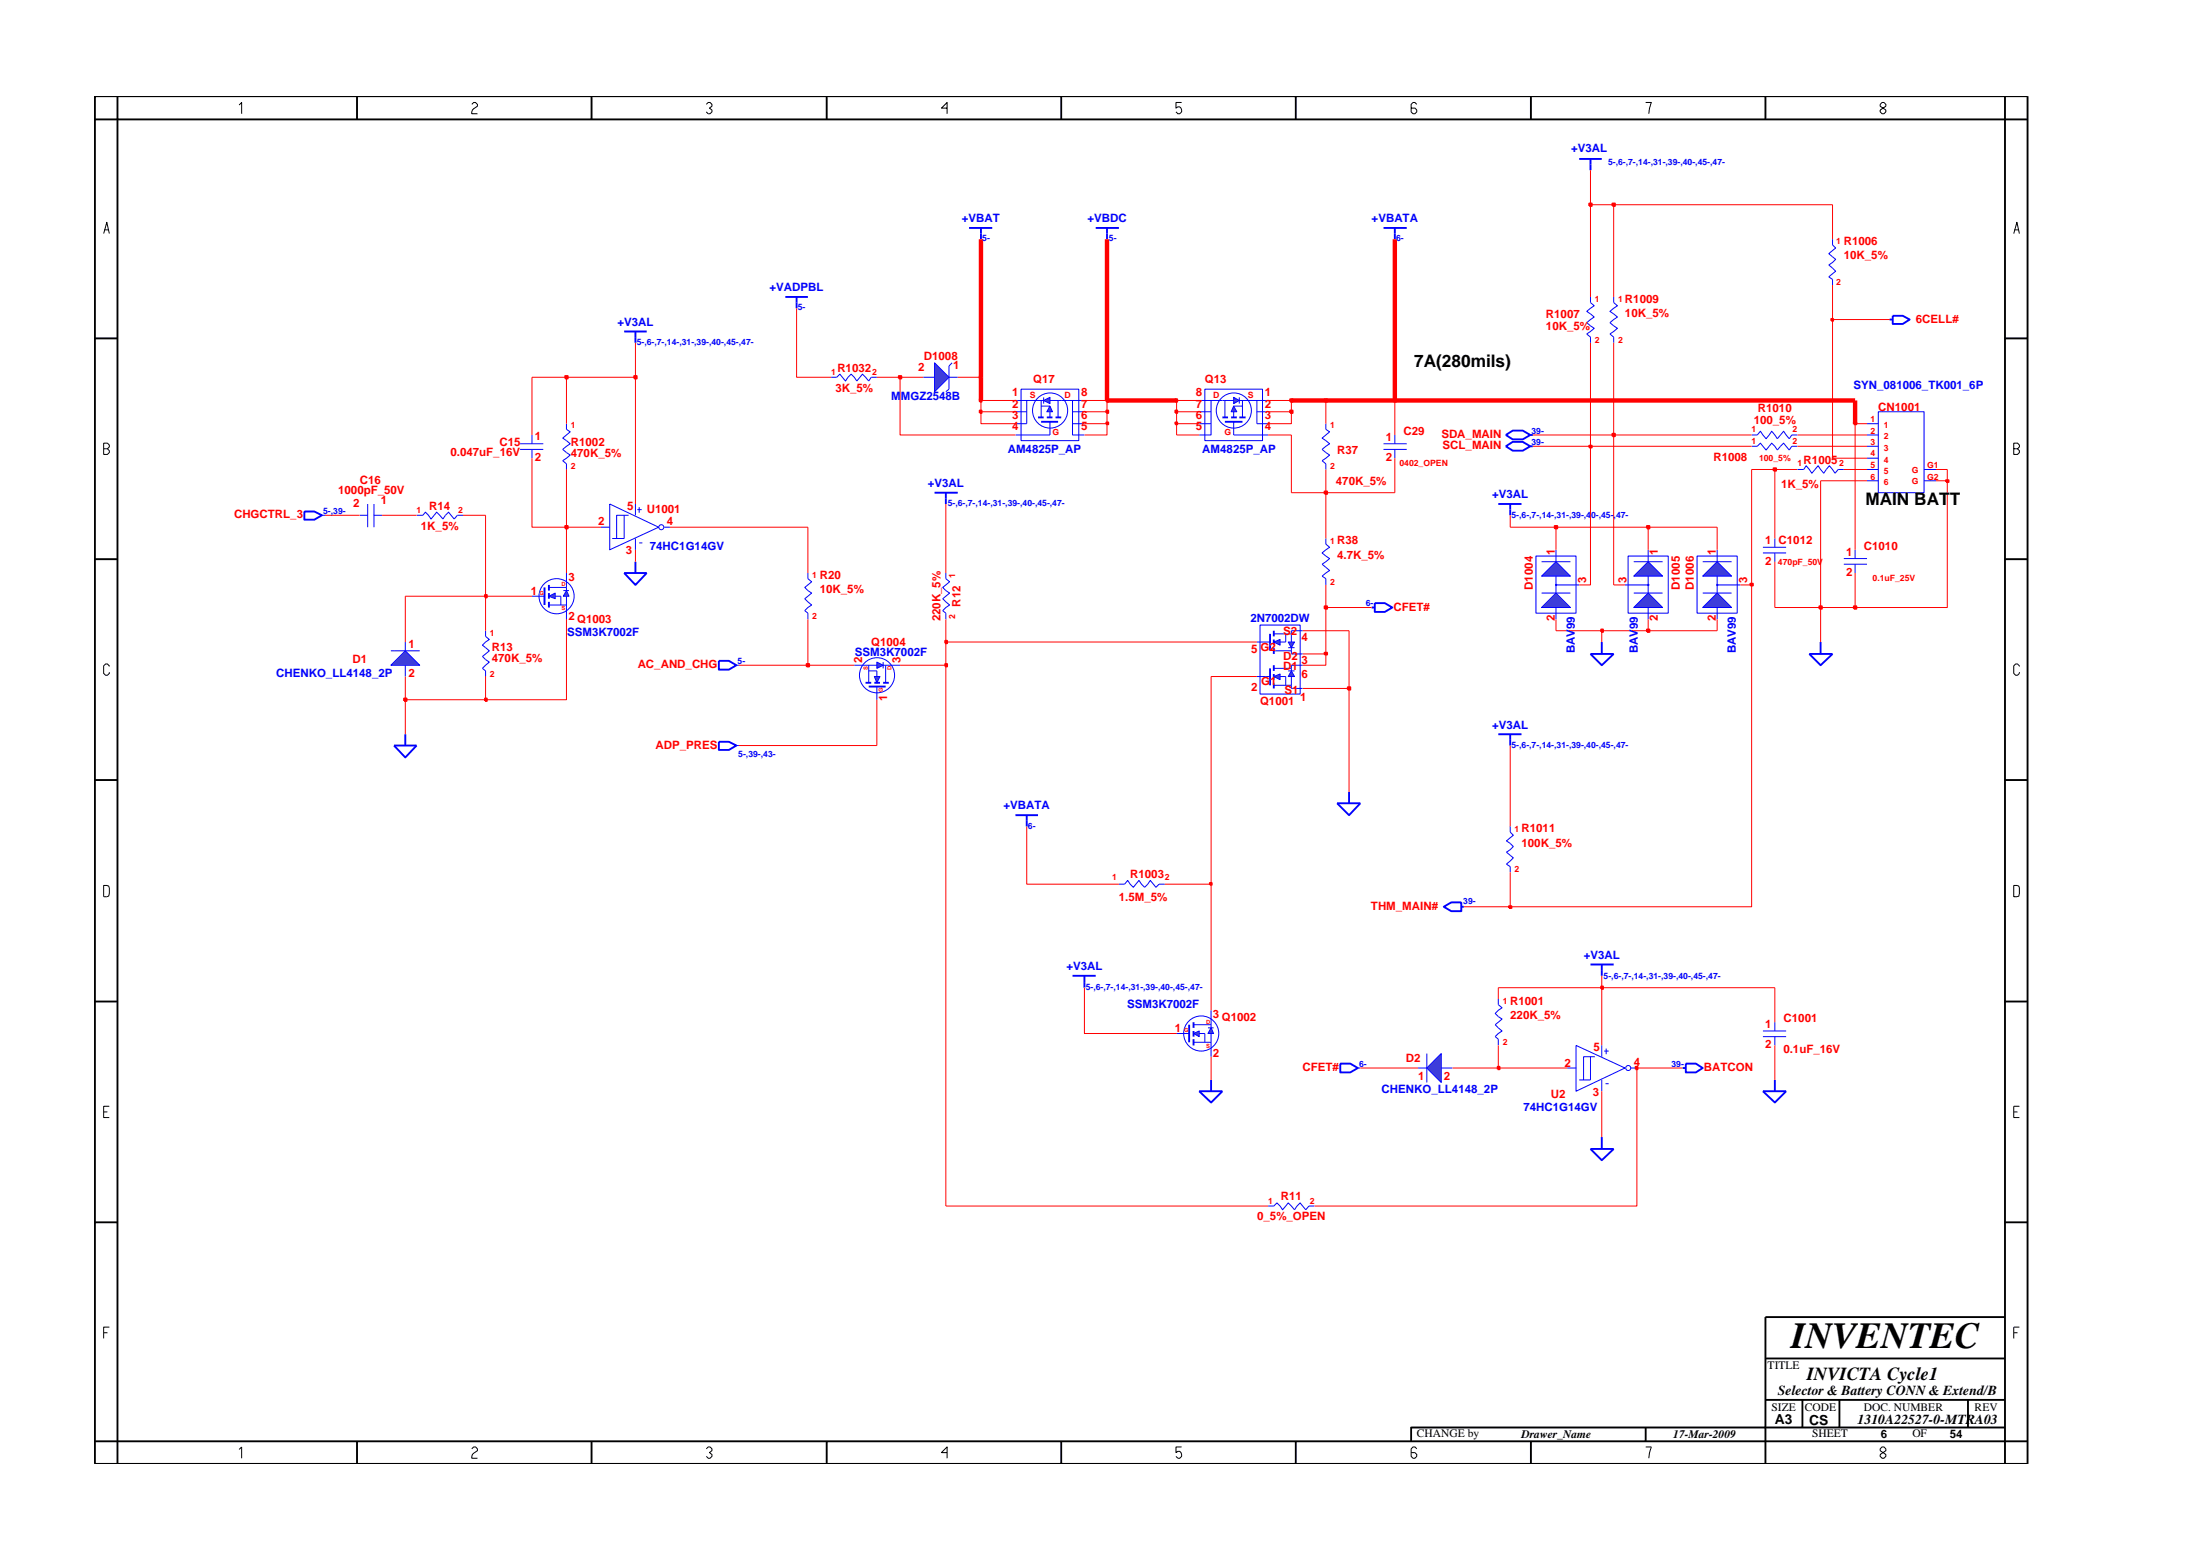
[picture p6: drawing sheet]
<svg xmlns="http://www.w3.org/2000/svg" width="297mm" height="210mm" viewBox="0 0 297 210" stroke-linecap="round" stroke-linejoin="round" font-family="sans-serif">
<path d="M210.1 75.8l1.9 2h-3.9z" fill="#3c3cc8"/>
<path d="M208.1 75.8h3.9M210.1 75.8l1.9 2h-3.9zM210.1 74.2v1.6M210.1 77.8v1.1" fill="none" stroke="#00f" stroke-width=".14"/>
<path d="M210.1 80l1.9 2h-3.9z" fill="#3c3cc8"/>
<path d="M207.4 75h5.4v7.7h-5.4zM213.2 78.9h-3.1v1.1M208.1 80h3.9M210.1 80l1.9 2h-3.9zM210.1 82v1.6" fill="none" stroke="#00f" stroke-width=".14"/>
<circle cx="210.1" cy="78.9" r=".08" fill="#3c3cc8"/>
<g fill="none" stroke="#00f" stroke-width=".14">
<path d="M186.8 59.9h3.1M188.3 58.7v1.2M48.5 69.5h1.1M49.6 68v3.1M50.5 69.5h1.1M50.5 68v3.1M186.8 60.6h3.1M188.3 60.6v1.2M236.5 60.2h.8l.4-.4 .7 .9 .8-.9 .8 .9 .8-.9 .8 .9 .3-.5h.8M242.7 63.4h.8l.4-.5 .7 1 .9-1 .7 1 .8-1 .8 1 .4-.5h.7M99.4 100.6h.4M202.3 134.8v.8l.5 .4-.9 .8 .9 .7-.9 .8 .9 .8-.9 .8 .4 .3v.9"/>
<path d="M191.5 144.1h1.1M192.6 142.2v3.9M194.6 144.1h1.5M211.6 144.1h1.2M212.8 141.1l6.6 3-6.6 3.2zM214.7 142.6v3.1h-.9M215.3 142.6h-1.5v3.1h-.6M216.3 141.1v1.5M216.3 145.7v1.6M216.6 141.8h.6M216.8 146.2h.4M216.9 141.5v.8"/>
<path d="M220.2 144.1h.8"/>
<circle cx="210.1" cy="78.9" r=".08"/>
<circle cx="219.8" cy="144.1" r=".34"/>
</g>
<g fill="none" stroke="#00f" stroke-width=".25">
<path d="M130.8 30.8h3.2M132.4 30.8v1.5M147.9 30.8h3.2M149.5 30.8v1.5M106 40.1h3.1M107.6 40.1v1.5M84.3 77.3h3l-1.5 1.6zM85.8 75.8v1.5M203.3 60.2l.9-.6h1.4l1 .6-1 .6h-1.4zM206.6 60.2h.4M97.1 100.1h1.3l1 .5-1 .6h-1.3zM194.9 122.4l1-.6h1.4v1.2h-1.4z"/>
<path d="M197.3 122.4h.3M214.7 155.1h3.2l-1.6 1.5zM216.3 153.4v1.7"/>
</g>
<path d="M194.6 142.2v3.9l-2-2z" fill="#3c3cc8"/>
<path d="M56.2 69.5h.9l.3-.4 .8 .9 .8-.9 .8 .9 .8-.9 .7 .9 .5-.5h.7M71.8 80.5h1.7M194.6 142.2v3.9l-2-2z" fill="none" stroke="#00f" stroke-width=".14"/>
<path d="M73.5 79.3v2.3M126.2 66.5h3.1M127.7 66.5v1.5" fill="none" stroke="#00f" stroke-width=".25"/>
<path d="M76.5 79.7l.3 .8h-.7z" fill="#3c3cc8"/>
<path d="M76.1 79.7h.7M76.5 79.7l.3 .8h-.7z" fill="none" stroke="#00f" stroke-width=".14"/>
<path d="M74.1 80.5l.9-.5v.8z" fill="#3c3cc8"/>
<g fill="none" stroke="#00f" stroke-width=".14">
<path d="M112.2 50.9h.8l.4-.4 .8 .9 .7-.9 .8 .9 .7-.9 .9 .9 .3-.5h.8M124.7 50.9h1.5M128.1 50.9h1.2M128.6 49l-.5 .4v3.1l-.4 .4M179 57.2v.7l.5 .4-1 .8 1 .8-1 .7 1 .8-1 .8 .5 .4v.8M74.1 79.3h2.4M76.5 77.3v2.4M127.7 77.3v.8l.5 .4-.9 .8 .9 .7-.9 .8 .9 .8-.9 .8 .4 .3v.9M65.6 85.1v.8l.5 .4-1 .8 1 .7-1 .8 1 .8-1 .8 .5 .3v.8M74.1 80.5l.9-.5v.8zM74.1 81.6h2.4M75 80.5h.7v1.1"/>
<path d="M76.5 80.5v3.1"/>
<circle cx="75.1" cy="80.5" r="2.37"/>
</g>
<path d="M74.1 78.9v.8M202.3 68h3.1M203.9 68v1.5M74.1 80v.8M74.1 81.2v.8M238 147.3h3.2l-1.6 1.5zM239.6 145.7v1.6" fill="none" stroke="#00f" stroke-width=".25"/>
<path d="M126.2 49l1.9 1.9-1.9 2z" fill="#3c3cc8"/>
<g fill="none" stroke="#00f" stroke-width=".14">
<path d="M126.2 49l1.9 1.9-1.9 2zM81.1 71.1h1.2M82.3 68l6.6 3.1-6.6 3.1zM84.3 69.5v3.2h-1M84.9 69.5h-1.6v3.2h-.6M85.8 68v1.5M85.8 72.7v1.5M86 68.8h.6M86.3 68.4v.8M86.3 73.3h.4M89.7 71.1h.8M99.4 89.8h.4"/>
<path d="M118.4 92.7v1.7"/>
<circle cx="89.3" cy="71.1" r=".34"/>
</g>
<path d="M97.1 89.2h1.3l1 .6-1 .6h-1.3zM117.3 92.7h2.3" fill="none" stroke="#00f" stroke-width=".25"/>
<path d="M118.4 89.4l.8 .4-.8 .4z" fill="#3c3cc8"/>
<path d="M118.4 89.4l.8 .4-.8 .4zM119.2 89.4v.8" fill="none" stroke="#00f" stroke-width=".14"/>
<path d="M118.1 91.3h.7l-.4 .8z" fill="#3c3cc8"/>
<g fill="none" stroke="#00f" stroke-width=".14">
<path d="M76.5 57.2v.7l.5 .4-1 .8 1 .8-1 .7 1 .8-1 .8 .5 .4v.8M141.8 56.9v1.8M217.9 40.1v.7l.5 .5-1 .7 1 .8-1 .7 1 .8-1 .8 .5 .4v.8M43.5 69.5h.4M109.1 77.3v.8l.5 .4-.9 .8 .9 .7-.9 .8 .9 .8-.9 .8 .4 .3v.9M248.9 75.4h3.2M248.9 76.1h3.2M250.5 74.2v1.2M250.5 76.1v1.2M115.3 89.8h3.1M117.3 89.8v2.3M117.3 90.5h1.1v.8"/>
<path d="M118.1 91.3h.7l-.4 .8zM119.2 89.8h2.3M119.6 89.8v2.3M203.9 111.5v.8l.4 .4-.9 .8 .9 .7-.9 .8 .9 .8-.9 .8 .5 .4v.7M183.3 144.1h.4M171.2 162.8h.8l.4-.5 .8 1 .7-1 .9 1 .7-1 .8 1 .4-.5h.8"/>
<circle cx="118.4" cy="91.1" r="2.37"/>
</g>
<g fill="none" stroke="#00f" stroke-width=".25">
<path d="M140.6 56.9h2.3M255.1 43.1h.5M255.6 42.6h1.3l.9 .5-.9 .6h-1.3zM41.1 69h1.3l1.1 .5-1.1 .6h-1.3zM116.9 92.1h.7M118.1 92.1h.7M119.2 92.1h.8M185.2 82h.4M185.6 81.4h1.4l1 .6-1 .6h-1.4zM202.3 99.1h3.1M203.9 99.1v1.5M244.3 88.3h3.1l-1.6 1.5z"/>
<path d="M245.8 86.6v1.7M180.5 108.4h3.2l-1.6 1.6zM182.1 106.9v1.5M214.7 130.2h3.2M216.3 130.2v1.5M181 143.5h1.3l1 .6-1 .6h-1.3z"/>
</g>
<path d="M140.9 54l.9-.4v.9z" fill="#3c3cc8"/>
<path d="M140.9 54l.9-.4v.9zM140.9 53.6v.9" fill="none" stroke="#00f" stroke-width=".14"/>
<path d="M141.8 54.8l.3 .8h-.8z" fill="#3c3cc8"/>
<g fill="none" stroke="#00f" stroke-width=".14">
<path d="M247.4 32.3v.7l.4 .5-.9 .7 .9 .8-.9 .8 .9 .8-.9 .8 .5 .3v.8M137.1 54h3.8M137.1 55.6h1.5M137.1 58.7h4.7M137.9 52.5h7.8v7h-7.8zM138.6 54v3.2h-1.5M140.6 54v2.3M140.6 54.8h1.2M141.8 54.8l.3 .8h-.8zM141.8 54h4.6M141.8 55.6v.7M142.9 54v2.3"/>
<path d="M144.8 57.2h1.6M144.8 54v4.7h1.6M144.8 55.6h1.6M166.6 56.9v1.8M214.7 40.1v.7l.6 .5-1.1 .7 1.1 .8-1.1 .7 1.1 .8-1.1 .8 .5 .4v.8M238 139.9h3.2M238 139.1h3.2M239.6 138v1.1M239.6 139.9v1.2"/>
<circle cx="141.8" cy="55.4" r="2.37"/>
</g>
<path d="M140.2 56.3h.7M141.3 56.3h.8M142.5 56.3h.8M165.4 56.9h2.4" fill="none" stroke="#00f" stroke-width=".25"/>
<path d="M166.6 53.6l.7 .4-.7 .5z" fill="#3c3cc8"/>
<path d="M166.6 53.6l.7 .4-.7 .5zM167.3 53.6v.9" fill="none" stroke="#00f" stroke-width=".14"/>
<path d="M166.6 54.8l.4 .8h-.8z" fill="#3c3cc8"/>
<g fill="none" stroke="#00f" stroke-width=".14">
<path d="M161.9 55.6h1.6M161.9 57.2h1.6M161.9 54h4.7M162.7 52.5h7.8v7h-7.8zM163.5 54v4.7h-1.6M165.4 54v2.3M166.6 54.8h1.2M166.6 54.8l.4 .8h-.8zM166.6 55.6v.7M166.6 58.7h4.6M167.3 54h3.9M167.8 54v2.3"/>
<path d="M169.7 54v3.2h1.5M169.7 55.6h1.5M52.8 87.8h3.9M54.7 86.6v1.2M54.7 89.8v1.5"/>
<circle cx="166.6" cy="55.4" r="2.37"/>
</g>
<path d="M213.2 21.4h3.1M214.7 21.4v1.6M165 56.3h.8M166.2 56.3h.8M167.3 56.3h.9" fill="none" stroke="#00f" stroke-width=".25"/>
<path d="M52.8 89.8l1.9-2 2 2z" fill="#3c3cc8"/>
<path d="M238 74.6h3.2M238 73.9h3.2M239.6 72.7v1.2M239.6 74.6v1.2M52.8 89.8l1.9-2 2 2z" fill="none" stroke="#00f" stroke-width=".14"/>
<path d="M186.8 30.8h3.1M188.3 30.8v1.5M84.3 44.7h3M85.8 44.7v1.6M203.3 58.7l.9-.6h1.4l1 .6-1 .6h-1.4zM206.6 58.7h.4M54.7 99.1v1.5M53.2 100.6h3l-1.5 1.6zM137.1 110h3.1M138.6 110v1.5" fill="none" stroke="#00f" stroke-width=".25"/>
<path d="M231.8 75.8l2 2h-3.9z" fill="#3c3cc8"/>
<path d="M229.9 75.8h3.9M231.8 75.8l2 2h-3.9zM231.8 74.2v1.6M231.8 77.8v1.1" fill="none" stroke="#00f" stroke-width=".14"/>
<path d="M231.8 80l2 2h-3.9z" fill="#3c3cc8"/>
<path d="M229.1 75h5.5v7.7h-5.5zM235 78.9h-3.2v1.1M229.9 80h3.9M231.8 80l2 2h-3.9zM231.8 82v1.6" fill="none" stroke="#00f" stroke-width=".14"/>
<circle cx="231.9" cy="78.9" r=".08" fill="#3c3cc8"/>
<g fill="none" stroke="#00f" stroke-width=".14">
<path d="M70.2 59.9h3.1M71.8 58.7v1.2M70.2 60.6h3.1M71.8 60.6v1.2M158.9 139.5h1.7"/>
<circle cx="231.9" cy="78.9" r=".08"/>
</g>
<path d="M160.6 138.3v2.4M161.9 147.3h3.1l-1.5 1.5zM163.5 145.7v1.6" fill="none" stroke="#00f" stroke-width=".25"/>
<path d="M163.5 138.7l.4 .8h-.8z" fill="#3c3cc8"/>
<path d="M163.1 138.7h.8M163.5 138.7l.4 .8h-.8z" fill="none" stroke="#00f" stroke-width=".14"/>
<path d="M161.1 139.5l.8-.4v.8z" fill="#3c3cc8"/>
<g fill="none" stroke="#00f" stroke-width=".14">
<path d="M161.1 139.5l.8-.4v.8zM161.1 138.3h2.4M161.9 139.5h.8v1.2M163.5 136.3v2.4M163.5 139.5v3.1M161.1 140.7h2.4"/>
<circle cx="162.2" cy="139.5" r="2.37"/>
</g>
<path d="M161.1 138v.7M161.1 139.1v.8M161.1 140.2v.9" fill="none" stroke="#00f" stroke-width=".25"/>
<path d="M220.6 77.8l1.9-2 2 2z" fill="#3c3cc8"/>
<path d="M220.6 77.8l1.9-2 2 2zM220.6 75.8h3.9M222.5 74.2v1.6M222.5 77.8v1.1" fill="none" stroke="#00f" stroke-width=".14"/>
<path d="M222.5 80l2 2h-3.9z" fill="#3c3cc8"/>
<path d="M219.4 78.9h3.1v1.1M219.8 75h5.4v7.7h-5.4zM220.6 80h3.9M222.5 80l2 2h-3.9zM222.5 82v1.6" fill="none" stroke="#00f" stroke-width=".14"/>
<circle cx="222.6" cy="78.9" r=".08" fill="#3c3cc8"/>
<g fill="none" stroke="#00f" stroke-width=".14">
<path d="M236.5 58.7h.8l.4-.5 .7 1 .8-1 .8 1 .8-1 .8 1 .3-.5h.8M252.1 58.7h1.5M252.1 57.2h1.5M253.6 55.6h6.2v10.9h-6.2zM179 72.7v.7l.5 .5-1 .7 1 .8-1 .7 1 .9-1 .8 .5 .3v.8M252.1 60.2h1.5M252.1 63.4h1.5M252.1 61.8h1.5M252.1 64.9h1.5M259.8 63.4h1.6M259.8 64.9h1.6M169.7 86.6h1.8"/>
<path d="M151.1 119.3h.7l.5-.5 .7 .9 .8-.9 .7 .9 .8-.9 .8 .9 .4-.4h.8"/>
<circle cx="222.6" cy="78.9" r=".08"/>
</g>
<path d="M171.5 85.5v2.3M214.7 88.3h3.2l-1.6 1.5zM216.3 86.6v1.7M144.8 131.7h3.1M146.4 131.7v1.6M227.2 144.1h.4M227.6 143.5h1.4l.9 .6-.9 .6h-1.4z" fill="none" stroke="#00f" stroke-width=".25"/>
<path d="M173.9 86.6h.9l-.4 .8z" fill="#3c3cc8"/>
<path d="M173.9 86.6h.9l-.4 .8zM173.9 87.4h.9" fill="none" stroke="#00f" stroke-width=".14"/>
<path d="M172 86.6l.8-.3v.8z" fill="#3c3cc8"/>
<path d="M169.7 91.3h1.8M172 86.6l.8-.3v.8zM172 85.5h2.4M172 87.8h2.4M173.6 85.5v1.1h-.8M174.4 87.4v.9h1.5M175.9 85.1h-1.5v1.5" fill="none" stroke="#00f" stroke-width=".14"/>
<path d="M171.5 90.2v2.3M172 85.1v.8M172 86.3v.8M172 87.4v.9" fill="none" stroke="#00f" stroke-width=".25"/>
<path d="M174.4 90.5l.4 .8h-.9z" fill="#3c3cc8"/>
<path d="M173.9 90.5h.9M174.4 90.5l.4 .8h-.9z" fill="none" stroke="#00f" stroke-width=".14"/>
<path d="M172 91.3l.8-.3v.7z" fill="#3c3cc8"/>
<path d="M170.1 84.4h5.4v9.3h-5.4zM172 91.3l.8-.3v.7zM172 92.5h2.4M172 90.2h2.4M172.8 91.3h.8v1.2M174.4 91.3v1.6h1.5M175.9 89.8h-1.5v.7" fill="none" stroke="#00f" stroke-width=".14"/>
<path d="M172 89.8v.7M172 91v.7M172 92.1v.8" fill="none" stroke="#00f" stroke-width=".25"/>
<path d="M127.7 89.8v73h43.5M163.5 142.6v3.1M183.7 144.1h7.8M196.1 144.1h6.2M216.3 147.3v6.1M221 144.1v18.7h-43.5M239.6 141.1v4.6" fill="none" stroke="#f00" stroke-width=".14"/>
<path d="M202.2 144h.3v.3h-.3z" fill="#8e2323"/>
<path d="M202.2 144h.3v.3h-.3z" fill="none" stroke="#f00" stroke-width=".25"/>
<path d="M202.3 141.1v3h9.3" fill="none" stroke="#f00" stroke-width=".14"/>
<path d="M220.8 144h.3v.3h-.3z" fill="#8e2323"/>
<path d="M220.8 144h.3v.3h-.3z" fill="none" stroke="#f00" stroke-width=".25"/>
<path d="M163.5 119.3v17M146.4 133.3v6.2h12.5M202.3 134.8v-1.5h14v7.8M239.6 133.3v4.7M221 144.1h6.2" fill="none" stroke="#f00" stroke-width=".14"/>
<path d="M216.2 133.1h.2v.4h-.2z" fill="#8e2323"/>
<path d="M216.2 133.1h.2v.4h-.2z" fill="none" stroke="#f00" stroke-width=".25"/>
<path d="M197.6 122.4h6.3M216.3 131.7v1.6h23.3" fill="none" stroke="#f00" stroke-width=".14"/>
<path d="M203.7 122.3h.4v.2h-.4z" fill="#8e2323"/>
<path d="M203.7 122.3h.4v.2h-.4z" fill="none" stroke="#f00" stroke-width=".25"/>
<path d="M236.5 78.9v43.5h-32.6v-4.7M138.6 111.5v7.8h12.5M157.3 119.3h6.2" fill="none" stroke="#f00" stroke-width=".14"/>
<path d="M163.4 119.2h.2v.2h-.2z" fill="#8e2323"/>
<path d="M163.4 119.2h.2v.2h-.2z" fill="none" stroke="#f00" stroke-width=".25"/>
<path d="M54.7 94.4v4.7M118.4 94.4v6.2h-18.6M163.5 91.3v28M182.1 92.9v14M203.9 100.6v10.9" fill="none" stroke="#f00" stroke-width=".14"/>
<path d="M54.6 94.3h.3v.3h-.3z" fill="#8e2323"/>
<path d="M54.6 94.3h.3v.3h-.3z" fill="none" stroke="#f00" stroke-width=".25"/>
<path d="M54.7 91.3v3.1h10.9" fill="none" stroke="#f00" stroke-width=".14"/>
<path d="M65.5 94.3h.2v.3h-.2z" fill="#8e2323"/>
<path d="M65.5 94.3h.2v.3h-.2z" fill="none" stroke="#f00" stroke-width=".25"/>
<path d="M76.5 83.6v10.8h-10.9v-3.1M175.9 92.9h6.2" fill="none" stroke="#f00" stroke-width=".14"/>
<path d="M182 92.7h.3v.4h-.3z" fill="#8e2323"/>
<path d="M182 92.7h.3v.4h-.3z" fill="none" stroke="#f00" stroke-width=".25"/>
<path d="M99.8 89.8h9.3M163.5 91.3h6.2M182.1 85.1v7.8" fill="none" stroke="#f00" stroke-width=".14"/>
<path d="M108.9 89.6h.3v.3h-.3z" fill="#8e2323"/>
<path d="M108.9 89.6h.3v.3h-.3z" fill="none" stroke="#f00" stroke-width=".25"/>
<path d="M109.1 83.6v6.2h6.2M121.5 89.8h6.2" fill="none" stroke="#f00" stroke-width=".14"/>
<path d="M127.6 89.6h.3v.3h-.3z" fill="#8e2323"/>
<path d="M127.6 89.6h.3v.3h-.3z" fill="none" stroke="#f00" stroke-width=".25"/>
<path d="M127.7 86.6v3.2M175.9 88.3h3.1v1.5h-3.1" fill="none" stroke="#f00" stroke-width=".14"/>
<path d="M178.8 88.1h.4v.2h-.4z" fill="#8e2323"/>
<path d="M178.8 88.1h.4v.2h-.4z" fill="none" stroke="#f00" stroke-width=".25"/>
<path d="M54.7 80.5v6.1M179 82v6.3" fill="none" stroke="#f00" stroke-width=".14"/>
<path d="M127.6 86.5h.3v.3h-.3z" fill="#8e2323"/>
<path d="M127.6 86.5h.3v.3h-.3z" fill="none" stroke="#f00" stroke-width=".25"/>
<path d="M65.6 80.5v4.6M127.7 83.6v3h42M175.9 85.1h6.2M210.1 83.6v1.5h6.2v1.5M245.8 82v4.6" fill="none" stroke="#f00" stroke-width=".14"/>
<path d="M216.2 84.9h.2v.4h-.2z" fill="#8e2323"/>
<path d="M216.2 84.9h.2v.4h-.2z" fill="none" stroke="#f00" stroke-width=".25"/>
<path d="M216.3 85.1h6.2" fill="none" stroke="#f00" stroke-width=".14"/>
<path d="M222.4 84.9h.3v.4h-.3z" fill="#8e2323"/>
<path d="M222.4 84.9h.3v.4h-.3z" fill="none" stroke="#f00" stroke-width=".25"/>
<path d="M231.8 83.6v1.5h-9.3v-1.5" fill="none" stroke="#f00" stroke-width=".14"/>
<path d="M178.8 81.8h.4v.4h-.4z" fill="#8e2323"/>
<path d="M178.8 81.8h.4v.4h-.4z" fill="none" stroke="#f00" stroke-width=".25"/>
<path d="M179 78.9v3.1h6.2M239.6 75.8v6.2h6.2" fill="none" stroke="#f00" stroke-width=".14"/>
<path d="M245.6 81.8h.4v.4h-.4z" fill="#8e2323"/>
<path d="M245.6 81.8h.4v.4h-.4z" fill="none" stroke="#f00" stroke-width=".25"/>
<path d="M245.8 64.9v17.1h4.7" fill="none" stroke="#f00" stroke-width=".14"/>
<path d="M250.3 81.8h.3v.4h-.3z" fill="#8e2323"/>
<path d="M250.3 81.8h.3v.4h-.3z" fill="none" stroke="#f00" stroke-width=".25"/>
<path d="M262.9 64.9v17.1h-12.4v-4.7M54.7 80.5h10.9" fill="none" stroke="#f00" stroke-width=".14"/>
<path d="M65.5 80.3h.2v.3h-.2z" fill="#8e2323"/>
<path d="M65.5 80.3h.2v.3h-.2z" fill="none" stroke="#f00" stroke-width=".25"/>
<path d="M217.9 58.7v20.2h1.5M65.6 69.5v11h6.2M214.7 60.2v18.7h-1.5M235 78.9h1.5" fill="none" stroke="#f00" stroke-width=".14"/>
<path d="M236.3 78.8h.4v.2h-.4z" fill="#8e2323"/>
<path d="M236.3 78.8h.4v.2h-.4z" fill="none" stroke="#f00" stroke-width=".25"/>
<path d="M250.5 57.2v17M71.8 61.8v9.3h4.7v6.2M85.8 74.2v1.6M109.1 71.1v6.2M127.7 68v9.3M179 66.5v6.2M210.1 71.1v3.1M222.5 71.1v3.1M231.8 71.1v3.1M236.5 63.4v15.5M239.6 63.4v9.3" fill="none" stroke="#f00" stroke-width=".14"/>
<path d="M76.3 71h.4v.3h-.4z" fill="#8e2323"/>
<path d="M76.3 71h.4v.3h-.4z" fill="none" stroke="#f00" stroke-width=".25"/>
<path d="M76.5 63.4v7.7h4.6M90.5 71.1h18.6M203.9 69.5v1.6h6.2" fill="none" stroke="#f00" stroke-width=".14"/>
<path d="M209.9 71h.4v.3h-.4z" fill="#8e2323"/>
<path d="M209.9 71h.4v.3h-.4z" fill="none" stroke="#f00" stroke-width=".25"/>
<path d="M210.1 71.1h12.4" fill="none" stroke="#f00" stroke-width=".14"/>
<path d="M222.4 71h.3v.3h-.3z" fill="#8e2323"/>
<path d="M222.4 71h.3v.3h-.3z" fill="none" stroke="#f00" stroke-width=".25"/>
<path d="M85.8 50.9v17.1M174.4 58.7v7.8h4.6M43.9 69.5h4.6M51.6 69.5h4.6M62.5 69.5h3.1M222.5 71.1h9.3" fill="none" stroke="#f00" stroke-width=".14"/>
<path d="M178.8 66.3h.4v.4h-.4z" fill="#8e2323"/>
<path d="M178.8 66.3h.4v.4h-.4z" fill="none" stroke="#f00" stroke-width=".25"/>
<path d="M188.3 61.8v4.7h-9.3v-3.1M245.8 64.9h6.3M261.4 64.9h1.5" fill="none" stroke="#f00" stroke-width=".14"/>
<path d="M262.7 64.8h.4v.3h-.4z" fill="#8e2323"/>
<path d="M262.7 64.8h.4v.3h-.4z" fill="none" stroke="#f00" stroke-width=".25"/>
<path d="M236.5 63.4h3.1M262.9 63.4v1.5" fill="none" stroke="#f00" stroke-width=".14"/>
<path d="M239.5 63.2h.3v.3h-.3z" fill="#8e2323"/>
<path d="M239.5 63.2h.3v.3h-.3z" fill="none" stroke="#f00" stroke-width=".25"/>
<path d="M247.4 43.1v18.7h4.7M207 60.2h7.7M239.6 63.4h3.1M248.9 63.4h3.2M261.4 63.4h1.5" fill="none" stroke="#f00" stroke-width=".14"/>
<path d="M214.6 60.1h.3v.3h-.3z" fill="#8e2323"/>
<path d="M214.6 60.1h.3v.3h-.3z" fill="none" stroke="#f00" stroke-width=".25"/>
<path d="M71.8 50.9v7.8M121.5 50.9v7.8h15.6M149.5 57.2v1.5h-3.1M158.9 57.2v1.5h3M171.2 58.7h3.2M188.3 54v4.7M207 58.7h10.9M214.7 46.3v13.9h21.8M242.7 60.2h9.4" fill="none" stroke="#f00" stroke-width=".14"/>
<path d="M217.7 58.5h.3v.4h-.3z" fill="#8e2323"/>
<path d="M217.7 58.5h.3v.4h-.3z" fill="none" stroke="#f00" stroke-width=".25"/>
<path d="M76.5 50.9v6.3M132.4 55.6v1.6h4.7M146.4 57.2h3.1M217.9 46.3v12.4h18.6M242.7 58.7h9.4" fill="none" stroke="#f00" stroke-width=".14"/>
<path d="M149.4 57h.2v.3h-.2z" fill="#8e2323"/>
<path d="M149.4 57h.2v.3h-.2z" fill="none" stroke="#f00" stroke-width=".25"/>
<path d="M149.5 55.6v1.6" fill="none" stroke="#f00" stroke-width=".14"/>
<path d="M158.7 57h.2v.3h-.2z" fill="#8e2323"/>
<path d="M158.7 57h.2v.3h-.2z" fill="none" stroke="#f00" stroke-width=".25"/>
<path d="M158.9 55.6v1.6h3M174.4 55.6v1.6h-3.2M179 54v3.2" fill="none" stroke="#f00" stroke-width=".14"/>
<path d="M250.3 57h.3v.3h-.3z" fill="#8e2323"/>
<path d="M250.3 57h.3v.3h-.3z" fill="none" stroke="#f00" stroke-width=".25"/>
<path d="M250.5 54v3.2" fill="none" stroke="#f00" stroke-width=".59"/>
<path d="M250.5 57.2h1.6" fill="none" stroke="#f00" stroke-width=".14"/>
<path d="M132.3 55.4h.2v.3h-.2z" fill="#8e2323"/>
<path d="M132.3 55.4h.2v.3h-.2z" fill="none" stroke="#f00" stroke-width=".25"/>
<path d="M132.4 54v1.6h4.7M146.4 55.6h3.1" fill="none" stroke="#f00" stroke-width=".14"/>
<path d="M149.4 55.4h.2v.3h-.2z" fill="#8e2323"/>
<path d="M149.4 55.4h.2v.3h-.2z" fill="none" stroke="#f00" stroke-width=".25"/>
<path d="M149.5 54v1.6" fill="none" stroke="#f00" stroke-width=".14"/>
<path d="M158.7 55.4h.2v.3h-.2z" fill="#8e2323"/>
<path d="M158.7 55.4h.2v.3h-.2z" fill="none" stroke="#f00" stroke-width=".25"/>
<path d="M158.9 54v1.6h3M171.2 55.6h3.2" fill="none" stroke="#f00" stroke-width=".14"/>
<path d="M174.2 55.4h.3v.3h-.3z" fill="#8e2323"/>
<path d="M174.2 55.4h.3v.3h-.3z" fill="none" stroke="#f00" stroke-width=".25"/>
<path d="M174.4 54v1.6" fill="none" stroke="#f00" stroke-width=".14"/>
<path d="M132.3 53.9h.2v.3h-.2z" fill="#8e2323"/>
<path d="M132.3 53.9h.2v.3h-.2z" fill="none" stroke="#f00" stroke-width=".25"/>
<path d="M132.4 50.9v3.1" fill="none" stroke="#f00" stroke-width=".59"/>
<path d="M132.4 54h4.7M146.4 54h3.1" fill="none" stroke="#f00" stroke-width=".14"/>
<path d="M149.4 53.9h.2v.3h-.2z" fill="#8e2323"/>
<path d="M149.4 53.9h.2v.3h-.2z" fill="none" stroke="#f00" stroke-width=".25"/>
<path d="M149.5 32.3v21.7h9.4" fill="none" stroke="#f00" stroke-width=".59"/>
<path d="M158.7 53.9h.2v.3h-.2z" fill="#8e2323"/>
<path d="M158.7 53.9h.2v.3h-.2z" fill="none" stroke="#f00" stroke-width=".25"/>
<path d="M158.9 54h3M171.2 54h3.2" fill="none" stroke="#f00" stroke-width=".14"/>
<path d="M174.2 53.9h.3v.3h-.3z" fill="#8e2323"/>
<path d="M174.2 53.9h.3v.3h-.3z" fill="none" stroke="#f00" stroke-width=".25"/>
<path d="M174.4 54h4.6" fill="none" stroke="#f00" stroke-width=".59"/>
<path d="M178.8 53.9h.4v.3h-.4z" fill="#8e2323"/>
<path d="M178.8 53.9h.4v.3h-.4z" fill="none" stroke="#f00" stroke-width=".25"/>
<path d="M179 54h9.3" fill="none" stroke="#f00" stroke-width=".59"/>
<path d="M188.2 53.9h.3v.3h-.3z" fill="#8e2323"/>
<path d="M188.2 53.9h.3v.3h-.3z" fill="none" stroke="#f00" stroke-width=".25"/>
<path d="M188.3 32.3v21.7h62.2" fill="none" stroke="#f00" stroke-width=".59"/>
<path d="M71.8 50.9h4.7" fill="none" stroke="#f00" stroke-width=".14"/>
<path d="M76.3 50.7h.4v.4h-.4z" fill="#8e2323"/>
<path d="M76.3 50.7h.4v.4h-.4z" fill="none" stroke="#f00" stroke-width=".25"/>
<path d="M76.5 50.9h9.3" fill="none" stroke="#f00" stroke-width=".14"/>
<path d="M85.6 50.7h.4v.4h-.4z" fill="#8e2323"/>
<path d="M85.6 50.7h.4v.4h-.4z" fill="none" stroke="#f00" stroke-width=".25"/>
<path d="M85.8 46.3v4.6M107.6 41.6v9.3h4.6M118.4 50.9h3.1" fill="none" stroke="#f00" stroke-width=".14"/>
<path d="M121.4 50.7h.3v.4h-.3z" fill="#8e2323"/>
<path d="M121.4 50.7h.3v.4h-.3z" fill="none" stroke="#f00" stroke-width=".25"/>
<path d="M121.5 50.9h3.2M129.3 50.9h3.1" fill="none" stroke="#f00" stroke-width=".14"/>
<path d="M132.3 50.7h.2v.4h-.2z" fill="#8e2323"/>
<path d="M132.3 50.7h.2v.4h-.2z" fill="none" stroke="#f00" stroke-width=".25"/>
<path d="M132.4 32.3v18.6" fill="none" stroke="#f00" stroke-width=".59"/>
<path d="M247.3 43h.2v.3h-.2z" fill="#8e2323"/>
<path d="M247.3 43h.2v.3h-.2z" fill="none" stroke="#f00" stroke-width=".25"/>
<path d="M214.7 27.6v12.5M217.9 27.6v12.5M247.4 38.5v4.6h7.7M247.4 27.6v4.7" fill="none" stroke="#f00" stroke-width=".14"/>
<path d="M214.6 27.5h.3v.3h-.3z" fill="#8e2323"/>
<path d="M214.6 27.5h.3v.3h-.3z" fill="none" stroke="#f00" stroke-width=".25"/>
<path d="M214.7 23v4.6h3.2" fill="none" stroke="#f00" stroke-width=".14"/>
<path d="M217.7 27.5h.3v.3h-.3z" fill="#8e2323"/>
<path d="M217.7 27.5h.3v.3h-.3z" fill="none" stroke="#f00" stroke-width=".25"/>
<path d="M217.9 27.6h29.5" fill="none" stroke="#f00" stroke-width=".14"/>
<g fill="none" stroke="#000" stroke-width=".25">
<path d="M12.8 13h261v184.6h-261zM12.8 16.1h261M15.9 13v184.6M48.2 13v3.1M79.9 13v3.1M111.6 13v3.1M143.3 13v3.1M174.9 13v3.1M206.7 13v3.1M238.4 13v3.1M270.7 13v184.6M12.8 45.7h3.1"/>
<path d="M270.7 45.7h3.1M12.8 75.5h3.1M270.7 75.5h3.1M12.8 105.3h3.1M270.7 105.3h3.1M12.8 135.2h3.1M270.7 135.2h3.1M12.8 165h3.1M270.7 177.7h-32.3v19.9M270.7 165h3.1M12.8 194.5h261M48.2 194.5v3.1"/>
<path d="M79.9 194.5v3.1M111.6 194.5v3.1M143.3 194.5v3.1M174.9 194.5v3.1M206.7 194.5v3.1M222.2 192.6v1.9M238.4 183.3h32.3M238.4 188.9h32.3M243.4 188.9v3.7M248.4 188.9v3.7M265.7 188.9v3.7M270.7 192.6h-80.2v1.9"/>
</g>
<g fill="none" stroke="#000" stroke-width=".14">
<path d="M32.3 14.2l.3-.4v1.6M63.7 14.1l.3-.3h.2l.3 .3v.2l-.5 .4-.3 .4v.3h.8M95.4 14.1l.2-.3h.3l.2 .3v.2l-.3 .3 .3 .2v.3l-.2 .3h-.3l-.2-.3M127.9 14.6h-.8l.8-.8v1.6M159.5 13.8h-.7v.8l.2-.2a.5 .5 0 0 1 .5 .7l-.2 .3h-.3l-.2-.3M191.3 14.1l-.3-.3h-.2l-.3 .3v1l.3 .3h.2l.3-.3v-.3l-.3-.2h-.5M222.2 13.8h.8l-.4 1.6M253.9 14.1l.2-.3h.3l.2 .3v.2l-.7 .5v.3l.2 .3h.3l.2-.3v-.3l-.7-.5zM14 31.5l.4-1.5 .4 1.5M14.1 31h.6M271.9 31.5l.4-1.5 .4 1.5M272 31h.6"/>
<path d="M14 59.8h.5l.3 .3v.2l-.3 .3 .3 .2v.3l-.3 .2h-.5zM14 60.6h.5M271.9 60.6h.5l.3-.3v-.2l-.3-.3h-.5v1.5h.5l.3-.2v-.3l-.3-.2M14.8 89.9l-.3-.3h-.2l-.3 .3v1l.3 .2h.2l.3-.2v-.2M272.7 89.9l-.3-.3h-.3l-.2 .3v1l.2 .2h.3l.3-.2v-.2M14 119.5l.7 .1 .1 .2-.1 1.1-.7 .1zM271.9 119.5l.7 .1 .1 .2-.1 1.1-.7 .1zM14 150.1h.5M14.8 149.3h-.8v1.5h.8M271.9 150.1h.5M272.7 149.3h-.8v1.5h.8M14 179.9h.5"/>
<path d="M14.8 179.1h-.8v1.5M271.9 179.9h.5M272.7 179.1h-.8v1.5M32.3 195.6l.3-.3v1.5M63.7 195.5l.3-.2h.2l.3 .2v.3l-.5 .3-.3 .4v.3h.8M95.4 195.5l.2-.2h.3l.2 .2v.3l-.3 .2 .3 .3v.2l-.2 .3h-.3l-.2-.3M127.9 196h-.8l.8-.7v1.5M159.5 195.3h-.7v.7l.2-.1a.5 .5 0 0 1 .5 .6l-.2 .3h-.3l-.2-.3M191.3 195.5l-.3-.2h-.2l-.3 .2v1l.3 .3h.2l.3-.3v-.2l-.3-.3h-.5M222.2 195.3h.8l-.4 1.5M254.1 195.3l-.2 .2v.3l.7 .5v.2l-.2 .3h-.3l-.2-.3v-.2l.7-.5v-.3l-.2-.2z"/>
</g>
<text font-size="5" x="241.8" y="182">INVENTEC</text>
<text font-size="2.5" x="244" y="186.3">INVICTA Cycle1</text>
<g font-size="2.3">
<text x="190.9" y="49.6">7A(280mils)</text>
<text x="251.9" y="68.1">MAIN BATT</text>
</g>
<g font-size="1.9">
<text x="240.1" y="188.2">Selector &amp; Battery CONN &amp; Extend/B</text>
<text x="239.6" y="192.2">A3</text>
<text x="244.3" y="192.3">CS</text>
<text x="250.8" y="192.2">1310A22527-0-MTRA03</text>
</g>
<g font-size="1.6" fill="#00f">
<text x="212.1" y="20.5">+V3AL</text>
<text x="129.9" y="30">+VBAT</text>
<text x="146.8" y="30">+VBDC</text>
<text x="185.2" y="30">+VBATA</text>
<text x="103.9" y="39.3">+VADPBL</text>
<text x="83.4" y="44">+V3AL</text>
<text x="250.3" y="52.5">SYN_081006_TK001_6P</text>
<text x="120.3" y="54">MMGZ2548B</text>
<text x="125.3" y="65.7">+V3AL</text>
<text x="136.1" y="61.1">AM4825P_AP</text>
<text x="162.3" y="61.1">AM4825P_AP</text>
<text x="201.5" y="67.3">+V3AL</text>
<text x="87.7" y="74.2">74HC1G14GV</text>
<text x="168.8" y="83.9">2N7002DW</text>
<text x="76.6" y="85.8">SSM3K7002F</text>
<text x="115.4" y="88.5">SSM3K7002F</text>
<text x="212.6" y="88.2" transform="rotate(-90 212.6 88.2)">BAV99</text>
<text x="221.1" y="88.2" transform="rotate(-90 221.1 88.2)">BAV99</text>
<text x="234.4" y="88.2" transform="rotate(-90 234.4 88.2)">BAV99</text>
<text x="37.3" y="91.3">CHENKO_LL4148_2P</text>
<text x="201.5" y="98.3">+V3AL</text>
<text x="135.5" y="109.2">+VBATA</text>
<text x="144" y="130.9">+V3AL</text>
<text x="213.8" y="129.4">+V3AL</text>
<text x="152.2" y="136.1">SSM3K7002F</text>
<text x="186.5" y="147.5">CHENKO_LL4148_2P</text>
<text x="205.7" y="149.9">74HC1G14GV</text>
</g>
<g font-size="1.6" fill="#f00">
<text x="248.9" y="33">R1006</text>
<text x="248.9" y="35">10K_5%</text>
<text x="219.4" y="40.8">R1009</text>
<text x="208.7" y="44.5">10K_5%</text>
<text x="208.7" y="43">R1007</text>
<text x="219.4" y="42.8">10K_5%</text>
<text x="258.7" y="43.5">6CELL#</text>
<text x="112.8" y="52.9">3K_5%</text>
<text x="113.1" y="50.2">R1032</text>
<text x="124" y="50.1">2</text>
<text x="124.7" y="48.6">D1008</text>
<text x="128.7" y="49.8">1</text>
<text x="136.7" y="53.4">1</text>
<text x="139.5" y="51.7">Q17</text>
<text x="146" y="53.4">8</text>
<text x="161.5" y="53.4">8</text>
<text x="162.7" y="51.7">Q13</text>
<text x="170.8" y="53.4">1</text>
<text x="72.2" y="59.4">1</text>
<text x="136.7" y="55">2</text>
<text x="136.7" y="56.6">3</text>
<text x="136.7" y="58.1">4</text>
<text x="146" y="55">7</text>
<text x="146" y="56.6">6</text>
<text x="146" y="58.1">5</text>
<text x="161.5" y="55">7</text>
<text x="161.5" y="56.6">6</text>
<text x="161.5" y="58.1">5</text>
<text x="170.8" y="58.1">4</text>
<text x="170.8" y="55">2</text>
<text x="170.8" y="56.6">3</text>
<text x="187.1" y="59.5">1</text>
<text x="189.5" y="58.7">C29</text>
<text x="194.6" y="59.1">SDA_MAIN</text>
<text x="236.8" y="57.2">100_5%</text>
<text x="237.3" y="55.6">R1010</text>
<text x="253.6" y="55.4">CN1001</text>
<text x="48.6" y="65.3">C16</text>
<text x="60.8" y="61.6">0.047uF_16V</text>
<text x="67.4" y="60.2">C15</text>
<text x="72.2" y="62.2">2</text>
<text x="77.1" y="60.1">R1002</text>
<text x="77.1" y="61.7">470K_5%</text>
<text x="180.4" y="65.4">470K_5%</text>
<text x="180.5" y="61.2">R37</text>
<text x="187.1" y="62.2">2</text>
<text x="194.8" y="60.6">SCL_MAIN</text>
<text x="231.3" y="62.2">R1008</text>
<text x="240.5" y="65.9">1K_5%</text>
<text x="243.5" y="62.6">R1005</text>
<text x="31.6" y="70">CHGCTRL_3</text>
<text x="45.7" y="66.6">1000pF_50V</text>
<text x="47.7" y="68.4">2</text>
<text x="51.4" y="68.1">1</text>
<text x="56.8" y="71.5">1K_5%</text>
<text x="58" y="68.8">R14</text>
<text x="80.8" y="70.9">2</text>
<text x="84.7" y="68.8">5</text>
<text x="87.3" y="69.2">U1001</text>
<text x="90" y="70.9">4</text>
<text x="84.5" y="74.8">3</text>
<text x="180.5" y="75.4">4.7K_5%</text>
<text x="180.5" y="73.4">R38</text>
<text x="209.9" y="74.9" transform="rotate(-90 209.9 74.9)">1</text>
<text x="223.8" y="74.9" transform="rotate(-90 223.8 74.9)">1</text>
<text x="231.7" y="74.9" transform="rotate(-90 231.7 74.9)">1</text>
<text x="238.3" y="73.4">1 C1012</text>
<text x="238.3" y="76.2">2</text>
<text x="249.3" y="75">1</text>
<text x="249.3" y="77.7">2</text>
<text x="251.7" y="74.3">C1010</text>
<text x="71.7" y="80.3">1</text>
<text x="76.7" y="83.7">2</text>
<text x="76.7" y="78.4">3</text>
<text x="110.7" y="78.1">R20</text>
<text x="110.7" y="80">10K_5%</text>
<text x="127" y="83.9" transform="rotate(-90 127 83.9)">220K_5%</text>
<text x="129.7" y="81.9" transform="rotate(-90 129.7 81.9)">R12</text>
<text x="188.2" y="82.4">CFET#</text>
<text x="207" y="79.6" transform="rotate(-90 207 79.6)">D1004</text>
<text x="209.9" y="83.9" transform="rotate(-90 209.9 83.9)">2</text>
<text x="214.2" y="78.7" transform="rotate(-90 214.2 78.7)">3</text>
<text x="219.6" y="78.7" transform="rotate(-90 219.6 78.7)">3</text>
<text x="223.8" y="83.9" transform="rotate(-90 223.8 83.9)">2</text>
<text x="226.8" y="79.6" transform="rotate(-90 226.8 79.6)">D1005</text>
<text x="228.7" y="79.6" transform="rotate(-90 228.7 79.6)">D1006</text>
<text x="231.7" y="83.9" transform="rotate(-90 231.7 83.9)">2</text>
<text x="235.9" y="78.7" transform="rotate(-90 235.9 78.7)">3</text>
<text x="47.6" y="89.5">D1</text>
<text x="55.1" y="87.4">1</text>
<text x="66.4" y="89.4">470K_5%</text>
<text x="66.4" y="87.9">R13</text>
<text x="77.9" y="84.1">Q1003</text>
<text x="116.4" y="89.5" transform="rotate(-90 116.4 89.5)">2</text>
<text x="117.6" y="87.2">Q1004</text>
<text x="121.6" y="89.5" transform="rotate(-90 121.6 89.5)">3</text>
<text x="168.9" y="88.1">5</text>
<text x="170.2" y="87.8">G2</text>
<text x="173.3" y="89">D2</text>
<text x="173.3" y="85.7">S2</text>
<text x="175.7" y="86.4">4</text>
<text x="175.7" y="89.6">3</text>
<text x="55.1" y="91.3">2</text>
<text x="86.1" y="90.2">AC_AND_CHG</text>
<text x="119.8" y="94.6" transform="rotate(-90 119.8 94.6)">1</text>
<text x="168.9" y="93.2">2</text>
<text x="170.1" y="95.2">Q1001</text>
<text x="170.3" y="92.5">G1</text>
<text x="173.3" y="90.4">D1</text>
<text x="173.4" y="93.7">S1</text>
<text x="175.5" y="94.6">1</text>
<text x="175.7" y="91.6">6</text>
<text x="88.5" y="101">ADP_PRES</text>
<text x="205.4" y="112.3">R1011</text>
<text x="152.6" y="118.5">R1003</text>
<text x="205.4" y="114.2">100K_5%</text>
<text x="151.1" y="121.6">1.5M_5%</text>
<text x="185.1" y="122.8">THM_MAIN#</text>
<text x="163.8" y="137.4">3</text>
<text x="165" y="137.8">Q1002</text>
<text x="203.9" y="135.6">R1001</text>
<text x="203.9" y="137.5">220K_5%</text>
<text x="240.8" y="137.9">C1001</text>
<text x="158.6" y="139.3">1</text>
<text x="163.8" y="142.7">2</text>
<text x="189.8" y="143.3">D2</text>
<text x="211.3" y="144">2</text>
<text x="215.1" y="141.8">5</text>
<text x="220.6" y="143.9">4</text>
<text x="238.3" y="138.7">1</text>
<text x="238.3" y="141.4">2</text>
<text x="240.8" y="142.2">0.1uF_16V</text>
<text x="175.9" y="144.5">CFET#</text>
<text x="191.5" y="145.7">1</text>
<text x="194.9" y="145.7">2</text>
<text x="209.4" y="148.1">U2</text>
<text x="215.1" y="147.9">3</text>
<text x="230.1" y="144.5">BATCON</text>
<text x="172.9" y="162">R11</text>
<text x="169.7" y="164.7">0_5%_OPEN</text>
</g>
<g font-size="1.6">
<text x="238.7" y="184.8">TITLE</text>
<text x="239.2" y="190.4">SIZE</text>
<text x="243.7" y="190.4">CODE</text>
<text x="251.6" y="190.4">DOC. NUMBER</text>
<text x="266.6" y="190.4">REV</text>
<text x="191.3" y="193.9">CHANGE by</text>
<text x="205.4" y="194.1">Drawer_Name</text>
<text x="225.9" y="194.1">17-Mar-2009</text>
<text x="244.7" y="193.9">SHEET</text>
<text x="253.9" y="194.1">6</text>
<text x="258.2" y="193.9">OF</text>
<text x="263.3" y="194.1">54</text>
</g>
<g font-size="1.2" fill="#00f">
<text x="217.1" y="22.3">5-,6-,7-,14-,31-,39-,40-,45-,47-</text>
<text x="132.6" y="32.6">5-</text>
<text x="149.7" y="32.6">5-</text>
<text x="188.5" y="32.6">6-</text>
<text x="107.7" y="41.9">5-</text>
<text x="86" y="46.5">5-,6-,7-,14-,31-,39-,40-,45-,47-</text>
<text x="206.8" y="58.5">39-</text>
<text x="206.8" y="60.1">39-</text>
<text x="43.6" y="69.4">5-,39-</text>
<text x="128" y="68.3">5-,6-,7-,14-,31-,39-,40-,45-,47-</text>
<text x="204.1" y="69.9">5-,6-,7-,14-,31-,39-,40-,45-,47-</text>
<text x="184.4" y="81.8">6-</text>
<text x="99.6" y="89.6">5-</text>
<text x="204.1" y="101">5-,6-,7-,14-,31-,39-,40-,45-,47-</text>
<text x="99.7" y="102.2">5-,39-,43-</text>
<text x="138.8" y="111.8">6-</text>
<text x="197.6" y="122">39-</text>
<text x="146.6" y="133.6">5-,6-,7-,14-,31-,39-,40-,45-,47-</text>
<text x="216.5" y="132.1">5-,6-,7-,14-,31-,39-,40-,45-,47-</text>
<text x="183.5" y="144">6-</text>
<text x="225.7" y="144">39-</text>
</g>
<g font-size="1.2" fill="#f00">
<text x="247.9" y="33">1</text>
<text x="215.3" y="40.7">1</text>
<text x="218.5" y="40.7">1</text>
<text x="247.9" y="38.5">2</text>
<text x="215.3" y="46.3">2</text>
<text x="218.5" y="46.3">2</text>
<text x="112.2" y="50.6">1</text>
<text x="117.7" y="50.6">2</text>
<text x="139.1" y="53.7">S</text>
<text x="143.7" y="53.7">D</text>
<text x="163.8" y="53.7">D</text>
<text x="168.5" y="53.7">S</text>
<text x="77.1" y="57.8">1</text>
<text x="142.1" y="58.7">G</text>
<text x="165.3" y="58.7">G</text>
<text x="179.6" y="57.8">1</text>
<text x="236.5" y="59.9">1</text>
<text x="236.5" y="58.3">1</text>
<text x="242" y="59.9">2</text>
<text x="242" y="58.3">2</text>
<text x="252.5" y="56.9">1</text>
<text x="252.5" y="58.5">2</text>
<text x="254.4" y="59.3">2</text>
<text x="254.4" y="57.8">1</text>
<text x="77.1" y="63.4">2</text>
<text x="179.6" y="63.4">2</text>
<text x="189" y="62.9">0402_OPEN</text>
<text x="237.5" y="62.2">100_5%</text>
<text x="242.7" y="62.9">1</text>
<text x="248.3" y="62.9">2</text>
<text x="252.5" y="60.1">3</text>
<text x="252.5" y="61.6">4</text>
<text x="252.5" y="63.2">5</text>
<text x="252.5" y="64.7">6</text>
<text x="254.4" y="60.8">3</text>
<text x="254.4" y="62.4">4</text>
<text x="254.4" y="64">5</text>
<text x="254.4" y="65.5">6</text>
<text x="258.1" y="63.8">G</text>
<text x="258.1" y="65.3">G</text>
<text x="260.2" y="63.2">G1</text>
<text x="260.2" y="64.7">G2</text>
<text x="56.2" y="69.2">1</text>
<text x="61.9" y="69.2">2</text>
<text x="129" y="78" transform="rotate(-90 129 78)">1</text>
<text x="179.6" y="73.4">1</text>
<text x="240.1" y="76.2">470pF_50V</text>
<text x="109.7" y="78">1</text>
<text x="109.7" y="83.6">2</text>
<text x="129" y="83.6" transform="rotate(-90 129 83.6)">2</text>
<text x="179.6" y="78.9">2</text>
<text x="252.8" y="78.4">0.1uF_25V</text>
<text x="66.2" y="85.8">1</text>
<text x="66.2" y="91.3">2</text>
<text x="204.5" y="112.2">1</text>
<text x="150.2" y="118.7">1</text>
<text x="157.3" y="118.7">2</text>
<text x="204.5" y="117.7">2</text>
<text x="202.9" y="135.5">1</text>
<text x="202.9" y="141.1">2</text>
<text x="171.2" y="162.4">1</text>
<text x="176.8" y="162.4">2</text>
</g>
<g font-size=".8" fill="#f00">
<text x="72.8" y="80.2">G</text>
<text x="75.8" y="82.3">S</text>
<text x="75.8" y="79.1">D</text>
<text x="117.2" y="90.5" transform="rotate(-90 117.2 90.5)">S</text>
<text x="119.2" y="93.3" transform="rotate(-90 119.2 93.3)">G</text>
<text x="120.4" y="90.5" transform="rotate(-90 120.4 90.5)">D</text>
<text x="159.9" y="139.3">G</text>
<text x="162.8" y="138.2">D</text>
<text x="162.8" y="141.4">S</text>
</g>
</svg>
